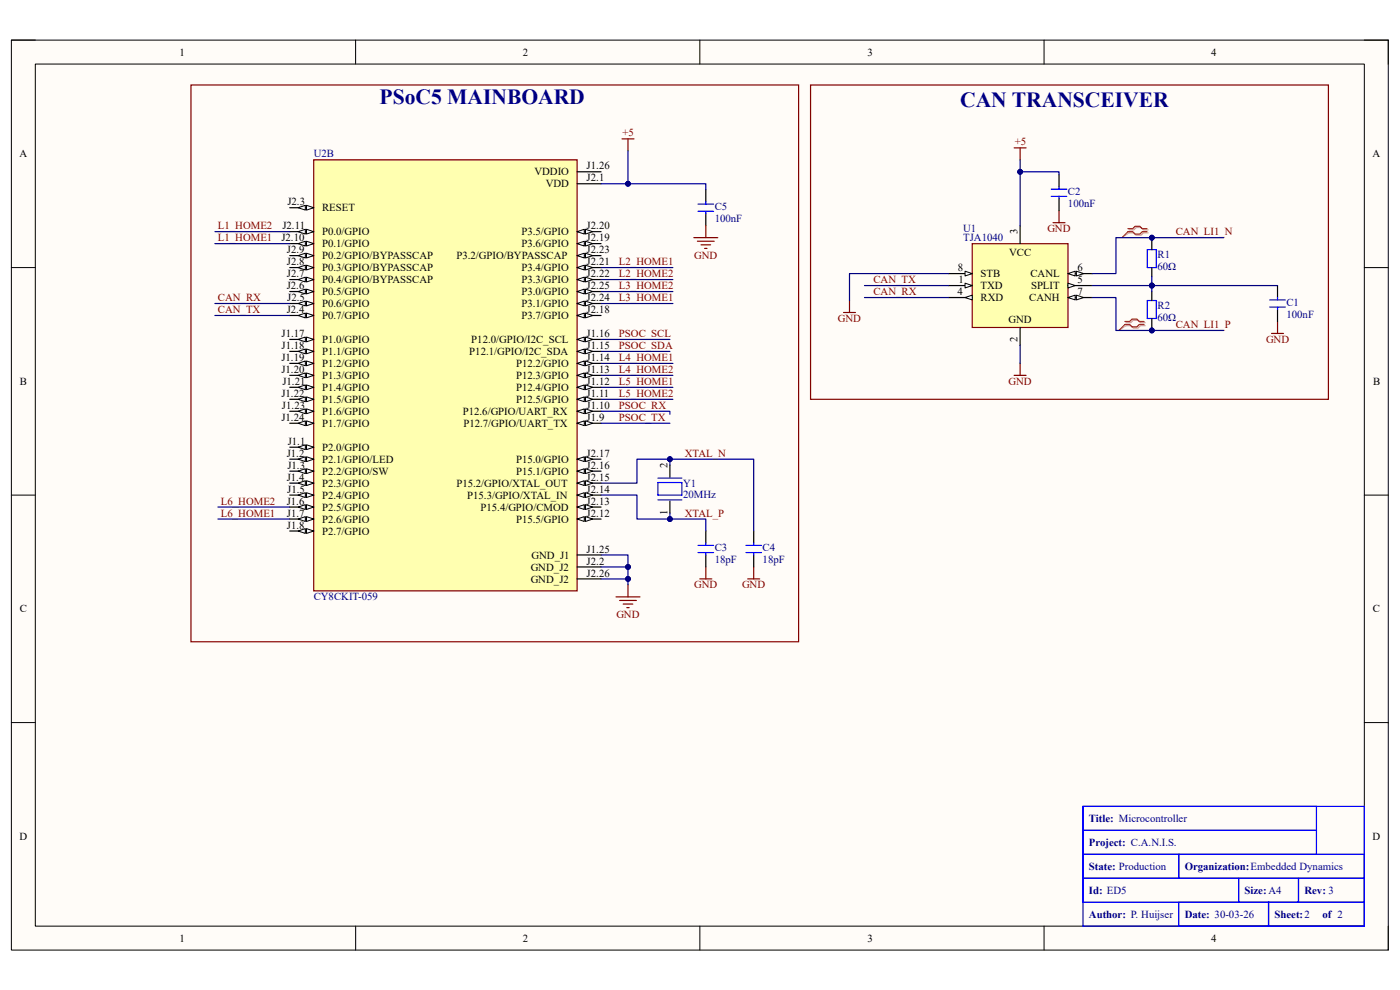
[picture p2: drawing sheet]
<svg xmlns="http://www.w3.org/2000/svg" width="297mm" height="210mm" viewBox="0 0 297 210" stroke-linecap="round" stroke-linejoin="round" font-family="sans-serif">
<path d="M2.4 8.5h292.1v193h-292.1z" fill-rule="evenodd" fill="#fffcf8"/>
<path d="M2.4 8.5h292.1v193h-292.1z" fill="none" stroke="#000" stroke-width=".21"/>
<path d="M7.5 13.6h281.9v182.9h-281.9z" fill-rule="evenodd" fill="#fffcf8"/>
<g fill="none" stroke="#000" stroke-width=".21">
<path d="M2.4 8.5h5.1M7.5 13.6h281.9v182.9h-281.9zM75.4 8.5v5.1M148.5 8.5v5.1M221.5 8.5v5.1M289.4 8.5h5.1v5.1M2.4 56.8h5.1M289.4 56.8h5.1M2.4 105h5.1M289.4 105h5.1M2.4 153.3h5.1M289.4 153.3h5.1"/>
<path d="M75.4 196.5v5M148.5 196.5v5M221.5 196.5v5M294.5 196.5v5"/>
</g>
<path d="M229.8 171.1h59.6v25.4h-59.6zM229.8 171.1h49.5v5h-49.5zM229.8 176.1h49.5v5.1h-49.5zM229.8 186.3h33v5.1h-33zM229.8 181.2h20.3v5.1h-20.3zM250.1 191.4h19v5.1h-19zM250.1 181.2h39.3v5.1h-39.3zM262.8 186.3h12.7v5.1h-12.7zM269.1 191.4h20.3v5.1h-20.3zM275.5 186.3h13.9v5.1h-13.9z" fill="none" stroke="#00f" stroke-width=".25"/>
<path d="M215.1 31.4h2.6M216.4 31.4v2.5" fill="none" stroke="#800000" stroke-width=".25"/>
<path d="M239.5 48.8h1l.6-.5h1l.5 .5h1M239.5 49.4h1l.6 .5h1l.5-.5h1M238.9 68.5h1l.5-.6h1l.5 .6h1.1M238.9 69.1h1l.5 .5h1l.5-.5h1.1" fill="none" stroke="#d0a19e" stroke-width=".25"/>
<path d="M239.5 49.4l-1.5 1M238.9 69.1l-1.5 1" fill="none" stroke="#d0a19e" stroke-width=".21"/>
<path d="M239.3 48.5h1l.5-.5h1l.5 .5h1M239.3 49.1h1l.5 .6h1l.5-.6h1M238.6 68.2h1.1l.5-.5h1l.5 .5h1M238.6 68.8h1.1l.5 .5h1l.5-.5h1" fill="none" stroke="#f00" stroke-width=".25"/>
<path d="M239.3 49.1l-1.3 1.3M238.6 68.8l-1.2 1.3" fill="none" stroke="#f00" stroke-width=".21"/>
<path d="M206.3 51.7h20.3v17.8h-20.3z" fill-rule="evenodd" fill="#ffffb0"/>
<path d="M206.3 51.7h20.3v17.8h-20.3z" fill="none" stroke="#800000" stroke-width=".25"/>
<path d="M201.2 58h5.1" fill="none" stroke="#000" stroke-width=".25"/>
<path d="M204.7 57.5l1.6 .5-1.6 .5z" fill="#f8fcff"/>
<path d="M204.7 57.5l1.6 .5-1.6 .5z" fill="none" stroke="#000" stroke-width=".21"/>
<path d="M201.2 60.6h5.1" fill="none" stroke="#000" stroke-width=".25"/>
<path d="M204.7 60.1l1.6 .5-1.6 .5z" fill="#f8fcff"/>
<path d="M204.7 60.1l1.6 .5-1.6 .5z" fill="none" stroke="#000" stroke-width=".21"/>
<path d="M201.2 63.1h5.1" fill="none" stroke="#000" stroke-width=".25"/>
<path d="M204.7 63.1l1.6-.5v1z" fill="#f8fcff"/>
<path d="M204.7 63.1l1.6-.5v1z" fill="none" stroke="#000" stroke-width=".21"/>
<path d="M216.4 47.9v3.8M226.6 58h5.1" fill="none" stroke="#000" stroke-width=".25"/>
<path d="M226.6 58l1.5-.5v1z" fill="#f8fcff"/>
<path d="M226.6 58l1.5-.5v1z" fill="none" stroke="#000" stroke-width=".21"/>
<path d="M228.4 57.5l1.5 .5-1.5 .5z" fill="#f8fcff"/>
<path d="M228.4 57.5l1.5 .5-1.5 .5z" fill="none" stroke="#000" stroke-width=".21"/>
<path d="M226.6 60.6h5.1" fill="none" stroke="#000" stroke-width=".25"/>
<path d="M226.6 60.1l1.5 .5-1.5 .5z" fill="#f8fcff"/>
<path d="M226.6 60.1l1.5 .5-1.5 .5z" fill="none" stroke="#000" stroke-width=".21"/>
<path d="M226.6 63.1h5.1" fill="none" stroke="#000" stroke-width=".25"/>
<path d="M226.6 63.1l1.5-.5v1z" fill="#f8fcff"/>
<path d="M226.6 63.1l1.5-.5v1z" fill="none" stroke="#000" stroke-width=".21"/>
<path d="M228.4 62.6l1.5 .5-1.5 .5z" fill="#f8fcff"/>
<path d="M228.4 62.6l1.5 .5-1.5 .5z" fill="none" stroke="#000" stroke-width=".21"/>
<path d="M244.4 51.1v1.9M244.4 56.8v1.9M216.4 69.5v3.8M244.4 61.8v2M244.4 67.6v1.9" fill="none" stroke="#000" stroke-width=".25"/>
<path d="M179 66.3h2.5M180.2 63.8v2.5M215.1 79.6h2.6M216.4 77.1v2.5M269.8 70.7h2.5M271 68.2v2.5" fill="none" stroke="#800000" stroke-width=".25"/>
<path d="M243.4 53h1.9v3.8h-1.9zM243.4 63.8h1.9v3.8h-1.9z" fill="none" stroke="#00f" stroke-width=".25"/>
<path d="M66.6 33.9h55.8v91.4h-55.8z" fill-rule="evenodd" fill="#ffffb0"/>
<path d="M66.6 33.9h55.8v91.4h-55.8z" fill="none" stroke="#800000" stroke-width=".25"/>
<path d="M61.5 44.1h5.1" fill="none" stroke="#000" stroke-width=".25"/>
<path d="M65 43.6l1.6 .5-1.6 .5z" fill="#f8fcff"/>
<path d="M65 43.6l1.6 .5-1.6 .5z" fill="none" stroke="#000" stroke-width=".21"/>
<path d="M63.2 44.1l1.6-.5v1z" fill="#f8fcff"/>
<path d="M63.2 44.1l1.6-.5v1z" fill="none" stroke="#000" stroke-width=".21"/>
<path d="M61.5 49.1h5.1" fill="none" stroke="#000" stroke-width=".25"/>
<path d="M65 48.6l1.6 .5-1.6 .6z" fill="#f8fcff"/>
<path d="M65 48.6l1.6 .5-1.6 .6z" fill="none" stroke="#000" stroke-width=".21"/>
<path d="M63.2 49.1l1.6-.5v1.1z" fill="#f8fcff"/>
<path d="M63.2 49.1l1.6-.5v1.1z" fill="none" stroke="#000" stroke-width=".21"/>
<path d="M61.5 51.7h5.1" fill="none" stroke="#000" stroke-width=".25"/>
<path d="M65 51.2l1.6 .5-1.6 .5z" fill="#f8fcff"/>
<path d="M65 51.2l1.6 .5-1.6 .5z" fill="none" stroke="#000" stroke-width=".21"/>
<path d="M63.2 51.7l1.6-.5v1z" fill="#f8fcff"/>
<path d="M63.2 51.7l1.6-.5v1z" fill="none" stroke="#000" stroke-width=".21"/>
<path d="M61.5 54.2h5.1" fill="none" stroke="#000" stroke-width=".25"/>
<path d="M65 53.7l1.6 .5-1.6 .5z" fill="#f8fcff"/>
<path d="M65 53.7l1.6 .5-1.6 .5z" fill="none" stroke="#000" stroke-width=".21"/>
<path d="M63.2 54.2l1.6-.5v1z" fill="#f8fcff"/>
<path d="M63.2 54.2l1.6-.5v1z" fill="none" stroke="#000" stroke-width=".21"/>
<path d="M61.5 56.8h5.1" fill="none" stroke="#000" stroke-width=".25"/>
<path d="M65 56.3l1.6 .5-1.6 .5z" fill="#f8fcff"/>
<path d="M65 56.3l1.6 .5-1.6 .5z" fill="none" stroke="#000" stroke-width=".21"/>
<path d="M63.2 56.8l1.6-.5v1z" fill="#f8fcff"/>
<path d="M63.2 56.8l1.6-.5v1z" fill="none" stroke="#000" stroke-width=".21"/>
<path d="M61.5 59.3h5.1" fill="none" stroke="#000" stroke-width=".25"/>
<path d="M65 58.8l1.6 .5-1.6 .5z" fill="#f8fcff"/>
<path d="M65 58.8l1.6 .5-1.6 .5z" fill="none" stroke="#000" stroke-width=".21"/>
<path d="M63.2 59.3l1.6-.5v1z" fill="#f8fcff"/>
<path d="M63.2 59.3l1.6-.5v1z" fill="none" stroke="#000" stroke-width=".21"/>
<path d="M61.5 61.8h5.1" fill="none" stroke="#000" stroke-width=".25"/>
<path d="M65 61.3l1.6 .5-1.6 .6z" fill="#f8fcff"/>
<path d="M65 61.3l1.6 .5-1.6 .6z" fill="none" stroke="#000" stroke-width=".21"/>
<path d="M63.2 61.8l1.6-.5v1.1z" fill="#f8fcff"/>
<path d="M63.2 61.8l1.6-.5v1.1z" fill="none" stroke="#000" stroke-width=".21"/>
<path d="M61.5 64.4h5.1" fill="none" stroke="#000" stroke-width=".25"/>
<path d="M65 63.9l1.6 .5-1.6 .5z" fill="#f8fcff"/>
<path d="M65 63.9l1.6 .5-1.6 .5z" fill="none" stroke="#000" stroke-width=".21"/>
<path d="M63.2 64.4l1.6-.5v1z" fill="#f8fcff"/>
<path d="M63.2 64.4l1.6-.5v1z" fill="none" stroke="#000" stroke-width=".21"/>
<path d="M61.5 66.9h5.1" fill="none" stroke="#000" stroke-width=".25"/>
<path d="M65 66.4l1.6 .5-1.6 .5z" fill="#f8fcff"/>
<path d="M65 66.4l1.6 .5-1.6 .5z" fill="none" stroke="#000" stroke-width=".21"/>
<path d="M63.2 66.9l1.6-.5v1z" fill="#f8fcff"/>
<path d="M63.2 66.9l1.6-.5v1z" fill="none" stroke="#000" stroke-width=".21"/>
<path d="M61.5 72h5.1" fill="none" stroke="#000" stroke-width=".25"/>
<path d="M65 71.5l1.6 .5-1.6 .5z" fill="#f8fcff"/>
<path d="M65 71.5l1.6 .5-1.6 .5z" fill="none" stroke="#000" stroke-width=".21"/>
<path d="M63.2 72l1.6-.5v1z" fill="#f8fcff"/>
<path d="M63.2 72l1.6-.5v1z" fill="none" stroke="#000" stroke-width=".21"/>
<path d="M61.5 74.5h5.1" fill="none" stroke="#000" stroke-width=".25"/>
<path d="M65 74l1.6 .5-1.6 .6z" fill="#f8fcff"/>
<path d="M65 74l1.6 .5-1.6 .6z" fill="none" stroke="#000" stroke-width=".21"/>
<path d="M63.2 74.5l1.6-.5v1.1z" fill="#f8fcff"/>
<path d="M63.2 74.5l1.6-.5v1.1z" fill="none" stroke="#000" stroke-width=".21"/>
<path d="M61.5 77.1h5.1" fill="none" stroke="#000" stroke-width=".25"/>
<path d="M65 76.6l1.6 .5-1.6 .5z" fill="#f8fcff"/>
<path d="M65 76.6l1.6 .5-1.6 .5z" fill="none" stroke="#000" stroke-width=".21"/>
<path d="M63.2 77.1l1.6-.5v1z" fill="#f8fcff"/>
<path d="M63.2 77.1l1.6-.5v1z" fill="none" stroke="#000" stroke-width=".21"/>
<path d="M61.5 79.6h5.1" fill="none" stroke="#000" stroke-width=".25"/>
<path d="M65 79.1l1.6 .5-1.6 .5z" fill="#f8fcff"/>
<path d="M65 79.1l1.6 .5-1.6 .5z" fill="none" stroke="#000" stroke-width=".21"/>
<path d="M63.2 79.6l1.6-.5v1z" fill="#f8fcff"/>
<path d="M63.2 79.6l1.6-.5v1z" fill="none" stroke="#000" stroke-width=".21"/>
<path d="M61.5 82.2h5.1" fill="none" stroke="#000" stroke-width=".25"/>
<path d="M65 81.7l1.6 .5-1.6 .5z" fill="#f8fcff"/>
<path d="M65 81.7l1.6 .5-1.6 .5z" fill="none" stroke="#000" stroke-width=".21"/>
<path d="M63.2 82.2l1.6-.5v1z" fill="#f8fcff"/>
<path d="M63.2 82.2l1.6-.5v1z" fill="none" stroke="#000" stroke-width=".21"/>
<path d="M61.5 84.7h5.1" fill="none" stroke="#000" stroke-width=".25"/>
<path d="M65 84.2l1.6 .5-1.6 .5z" fill="#f8fcff"/>
<path d="M65 84.2l1.6 .5-1.6 .5z" fill="none" stroke="#000" stroke-width=".21"/>
<path d="M63.2 84.7l1.6-.5v1z" fill="#f8fcff"/>
<path d="M63.2 84.7l1.6-.5v1z" fill="none" stroke="#000" stroke-width=".21"/>
<path d="M61.5 87.2h5.1" fill="none" stroke="#000" stroke-width=".25"/>
<path d="M65 86.7l1.6 .5-1.6 .6z" fill="#f8fcff"/>
<path d="M65 86.7l1.6 .5-1.6 .6z" fill="none" stroke="#000" stroke-width=".21"/>
<path d="M63.3 87.2l1.5-.5v1.1z" fill="#f8fcff"/>
<path d="M63.3 87.2l1.5-.5v1.1z" fill="none" stroke="#000" stroke-width=".21"/>
<path d="M61.5 89.8h5.1" fill="none" stroke="#000" stroke-width=".25"/>
<path d="M65 89.3l1.6 .5-1.6 .5z" fill="#f8fcff"/>
<path d="M65 89.3l1.6 .5-1.6 .5z" fill="none" stroke="#000" stroke-width=".21"/>
<path d="M63.3 89.8l1.5-.5v1z" fill="#f8fcff"/>
<path d="M63.3 89.8l1.5-.5v1z" fill="none" stroke="#000" stroke-width=".21"/>
<path d="M61.5 94.9h5.1" fill="none" stroke="#000" stroke-width=".25"/>
<path d="M65 94.4l1.6 .5-1.6 .5z" fill="#f8fcff"/>
<path d="M65 94.4l1.6 .5-1.6 .5z" fill="none" stroke="#000" stroke-width=".21"/>
<path d="M63.3 94.9l1.5-.5v1z" fill="#f8fcff"/>
<path d="M63.3 94.9l1.5-.5v1z" fill="none" stroke="#000" stroke-width=".21"/>
<path d="M61.5 97.4h5.1" fill="none" stroke="#000" stroke-width=".25"/>
<path d="M65 96.9l1.6 .5-1.6 .5z" fill="#f8fcff"/>
<path d="M65 96.9l1.6 .5-1.6 .5z" fill="none" stroke="#000" stroke-width=".21"/>
<path d="M63.3 97.4l1.5-.5v1z" fill="#f8fcff"/>
<path d="M63.3 97.4l1.5-.5v1z" fill="none" stroke="#000" stroke-width=".21"/>
<path d="M61.5 99.9h5.1" fill="none" stroke="#000" stroke-width=".25"/>
<path d="M65 99.4l1.6 .5-1.6 .6z" fill="#f8fcff"/>
<path d="M65 99.4l1.6 .5-1.6 .6z" fill="none" stroke="#000" stroke-width=".21"/>
<path d="M63.3 99.9l1.5-.5v1.1z" fill="#f8fcff"/>
<path d="M63.3 99.9l1.5-.5v1.1z" fill="none" stroke="#000" stroke-width=".21"/>
<path d="M61.5 102.5h5.1" fill="none" stroke="#000" stroke-width=".25"/>
<path d="M65 102l1.6 .5-1.6 .5z" fill="#f8fcff"/>
<path d="M65 102l1.6 .5-1.6 .5z" fill="none" stroke="#000" stroke-width=".21"/>
<path d="M63.3 102.5l1.5-.5v1z" fill="#f8fcff"/>
<path d="M63.3 102.5l1.5-.5v1z" fill="none" stroke="#000" stroke-width=".21"/>
<path d="M61.5 105h5.1" fill="none" stroke="#000" stroke-width=".25"/>
<path d="M65 104.5l1.6 .5-1.6 .5z" fill="#f8fcff"/>
<path d="M65 104.5l1.6 .5-1.6 .5z" fill="none" stroke="#000" stroke-width=".21"/>
<path d="M63.3 105l1.5-.5v1z" fill="#f8fcff"/>
<path d="M63.3 105l1.5-.5v1z" fill="none" stroke="#000" stroke-width=".21"/>
<path d="M61.5 107.6h5.1" fill="none" stroke="#000" stroke-width=".25"/>
<path d="M65 107.1l1.6 .5-1.6 .5z" fill="#f8fcff"/>
<path d="M65 107.1l1.6 .5-1.6 .5z" fill="none" stroke="#000" stroke-width=".21"/>
<path d="M63.3 107.6l1.5-.5v1z" fill="#f8fcff"/>
<path d="M63.3 107.6l1.5-.5v1z" fill="none" stroke="#000" stroke-width=".21"/>
<path d="M61.5 110.1h5.1" fill="none" stroke="#000" stroke-width=".25"/>
<path d="M65 109.6l1.6 .5-1.6 .5z" fill="#f8fcff"/>
<path d="M65 109.6l1.6 .5-1.6 .5z" fill="none" stroke="#000" stroke-width=".21"/>
<path d="M63.3 110.1l1.5-.5v1z" fill="#f8fcff"/>
<path d="M63.3 110.1l1.5-.5v1z" fill="none" stroke="#000" stroke-width=".21"/>
<path d="M61.5 112.6h5.1" fill="none" stroke="#000" stroke-width=".25"/>
<path d="M65 112.1l1.6 .5-1.6 .6z" fill="#f8fcff"/>
<path d="M65 112.1l1.6 .5-1.6 .6z" fill="none" stroke="#000" stroke-width=".21"/>
<path d="M63.3 112.6l1.5-.5v1.1z" fill="#f8fcff"/>
<path d="M63.3 112.6l1.5-.5v1.1z" fill="none" stroke="#000" stroke-width=".21"/>
<path d="M122.4 36.4h5.1M122.4 39h5.1M122.4 49.1h5.1" fill="none" stroke="#000" stroke-width=".25"/>
<path d="M122.4 49.1l1.6-.5v1.1z" fill="#f8fcff"/>
<path d="M122.4 49.1l1.6-.5v1.1z" fill="none" stroke="#000" stroke-width=".21"/>
<path d="M124.2 48.6l1.5 .5-1.5 .6z" fill="#f8fcff"/>
<path d="M124.2 48.6l1.5 .5-1.5 .6z" fill="none" stroke="#000" stroke-width=".21"/>
<path d="M122.4 51.7h5.1" fill="none" stroke="#000" stroke-width=".25"/>
<path d="M122.4 51.7l1.6-.5v1z" fill="#f8fcff"/>
<path d="M122.4 51.7l1.6-.5v1z" fill="none" stroke="#000" stroke-width=".21"/>
<path d="M124.2 51.2l1.5 .5-1.5 .5z" fill="#f8fcff"/>
<path d="M124.2 51.2l1.5 .5-1.5 .5z" fill="none" stroke="#000" stroke-width=".21"/>
<path d="M122.4 54.2h5.1" fill="none" stroke="#000" stroke-width=".25"/>
<path d="M122.4 54.2l1.6-.5v1z" fill="#f8fcff"/>
<path d="M122.4 54.2l1.6-.5v1z" fill="none" stroke="#000" stroke-width=".21"/>
<path d="M124.2 53.7l1.5 .5-1.5 .5z" fill="#f8fcff"/>
<path d="M124.2 53.7l1.5 .5-1.5 .5z" fill="none" stroke="#000" stroke-width=".21"/>
<path d="M122.4 56.8h5.1" fill="none" stroke="#000" stroke-width=".25"/>
<path d="M122.4 56.8l1.6-.5v1z" fill="#f8fcff"/>
<path d="M122.4 56.8l1.6-.5v1z" fill="none" stroke="#000" stroke-width=".21"/>
<path d="M124.2 56.3l1.5 .5-1.5 .5z" fill="#f8fcff"/>
<path d="M124.2 56.3l1.5 .5-1.5 .5z" fill="none" stroke="#000" stroke-width=".21"/>
<path d="M122.4 59.3h5.1" fill="none" stroke="#000" stroke-width=".25"/>
<path d="M122.4 59.3l1.6-.5v1z" fill="#f8fcff"/>
<path d="M122.4 59.3l1.6-.5v1z" fill="none" stroke="#000" stroke-width=".21"/>
<path d="M124.2 58.8l1.5 .5-1.5 .5z" fill="#f8fcff"/>
<path d="M124.2 58.8l1.5 .5-1.5 .5z" fill="none" stroke="#000" stroke-width=".21"/>
<path d="M122.4 61.8h5.1" fill="none" stroke="#000" stroke-width=".25"/>
<path d="M122.4 61.8l1.6-.5v1.1z" fill="#f8fcff"/>
<path d="M122.4 61.8l1.6-.5v1.1z" fill="none" stroke="#000" stroke-width=".21"/>
<path d="M124.2 61.3l1.5 .5-1.5 .6z" fill="#f8fcff"/>
<path d="M124.2 61.3l1.5 .5-1.5 .6z" fill="none" stroke="#000" stroke-width=".21"/>
<path d="M122.4 64.4h5.1" fill="none" stroke="#000" stroke-width=".25"/>
<path d="M122.4 64.4l1.6-.5v1z" fill="#f8fcff"/>
<path d="M122.4 64.4l1.6-.5v1z" fill="none" stroke="#000" stroke-width=".21"/>
<path d="M124.2 63.9l1.5 .5-1.5 .5z" fill="#f8fcff"/>
<path d="M124.2 63.9l1.5 .5-1.5 .5z" fill="none" stroke="#000" stroke-width=".21"/>
<path d="M122.4 66.9h5.1" fill="none" stroke="#000" stroke-width=".25"/>
<path d="M122.4 66.9l1.6-.5v1z" fill="#f8fcff"/>
<path d="M122.4 66.9l1.6-.5v1z" fill="none" stroke="#000" stroke-width=".21"/>
<path d="M124.2 66.4l1.5 .5-1.5 .5z" fill="#f8fcff"/>
<path d="M124.2 66.4l1.5 .5-1.5 .5z" fill="none" stroke="#000" stroke-width=".21"/>
<path d="M122.4 72h5.1" fill="none" stroke="#000" stroke-width=".25"/>
<path d="M122.4 72l1.6-.5v1z" fill="#f8fcff"/>
<path d="M122.4 72l1.6-.5v1z" fill="none" stroke="#000" stroke-width=".21"/>
<path d="M124.2 71.5l1.5 .5-1.5 .5z" fill="#f8fcff"/>
<path d="M124.2 71.5l1.5 .5-1.5 .5z" fill="none" stroke="#000" stroke-width=".21"/>
<path d="M122.4 74.5h5.1" fill="none" stroke="#000" stroke-width=".25"/>
<path d="M122.4 74.5l1.6-.5v1.1z" fill="#f8fcff"/>
<path d="M122.4 74.5l1.6-.5v1.1z" fill="none" stroke="#000" stroke-width=".21"/>
<path d="M124.2 74l1.5 .5-1.5 .6z" fill="#f8fcff"/>
<path d="M124.2 74l1.5 .5-1.5 .6z" fill="none" stroke="#000" stroke-width=".21"/>
<path d="M122.4 77.1h5.1" fill="none" stroke="#000" stroke-width=".25"/>
<path d="M122.4 77.1l1.6-.5v1z" fill="#f8fcff"/>
<path d="M122.4 77.1l1.6-.5v1z" fill="none" stroke="#000" stroke-width=".21"/>
<path d="M124.2 76.6l1.5 .5-1.5 .5z" fill="#f8fcff"/>
<path d="M124.2 76.6l1.5 .5-1.5 .5z" fill="none" stroke="#000" stroke-width=".21"/>
<path d="M122.4 79.6h5.1" fill="none" stroke="#000" stroke-width=".25"/>
<path d="M122.4 79.6l1.6-.5v1z" fill="#f8fcff"/>
<path d="M122.4 79.6l1.6-.5v1z" fill="none" stroke="#000" stroke-width=".21"/>
<path d="M124.2 79.1l1.5 .5-1.5 .5z" fill="#f8fcff"/>
<path d="M124.2 79.1l1.5 .5-1.5 .5z" fill="none" stroke="#000" stroke-width=".21"/>
<path d="M122.4 82.2h5.1" fill="none" stroke="#000" stroke-width=".25"/>
<path d="M122.4 82.2l1.6-.5v1z" fill="#f8fcff"/>
<path d="M122.4 82.2l1.6-.5v1z" fill="none" stroke="#000" stroke-width=".21"/>
<path d="M124.2 81.7l1.5 .5-1.5 .5z" fill="#f8fcff"/>
<path d="M124.2 81.7l1.5 .5-1.5 .5z" fill="none" stroke="#000" stroke-width=".21"/>
<path d="M122.4 84.7h5.1" fill="none" stroke="#000" stroke-width=".25"/>
<path d="M122.4 84.7l1.6-.5v1z" fill="#f8fcff"/>
<path d="M122.4 84.7l1.6-.5v1z" fill="none" stroke="#000" stroke-width=".21"/>
<path d="M124.2 84.2l1.5 .5-1.5 .5z" fill="#f8fcff"/>
<path d="M124.2 84.2l1.5 .5-1.5 .5z" fill="none" stroke="#000" stroke-width=".21"/>
<path d="M122.4 87.2h5.1" fill="none" stroke="#000" stroke-width=".25"/>
<path d="M122.4 87.2l1.6-.5v1.1z" fill="#f8fcff"/>
<path d="M122.4 87.2l1.6-.5v1.1z" fill="none" stroke="#000" stroke-width=".21"/>
<path d="M124.2 86.7l1.5 .5-1.5 .6z" fill="#f8fcff"/>
<path d="M124.2 86.7l1.5 .5-1.5 .6z" fill="none" stroke="#000" stroke-width=".21"/>
<path d="M122.4 89.8h5.1" fill="none" stroke="#000" stroke-width=".25"/>
<path d="M122.4 89.8l1.6-.5v1z" fill="#f8fcff"/>
<path d="M122.4 89.8l1.6-.5v1z" fill="none" stroke="#000" stroke-width=".21"/>
<path d="M124.2 89.3l1.5 .5-1.5 .5z" fill="#f8fcff"/>
<path d="M124.2 89.3l1.5 .5-1.5 .5z" fill="none" stroke="#000" stroke-width=".21"/>
<path d="M122.4 97.4h5.1" fill="none" stroke="#000" stroke-width=".25"/>
<path d="M122.4 97.4l1.6-.5v1z" fill="#f8fcff"/>
<path d="M122.4 97.4l1.6-.5v1z" fill="none" stroke="#000" stroke-width=".21"/>
<path d="M124.2 96.9l1.5 .5-1.5 .5z" fill="#f8fcff"/>
<path d="M124.2 96.9l1.5 .5-1.5 .5z" fill="none" stroke="#000" stroke-width=".21"/>
<path d="M122.4 99.9h5.1" fill="none" stroke="#000" stroke-width=".25"/>
<path d="M122.4 99.9l1.6-.5v1.1z" fill="#f8fcff"/>
<path d="M122.4 99.9l1.6-.5v1.1z" fill="none" stroke="#000" stroke-width=".21"/>
<path d="M124.2 99.4l1.5 .5-1.5 .6z" fill="#f8fcff"/>
<path d="M124.2 99.4l1.5 .5-1.5 .6z" fill="none" stroke="#000" stroke-width=".21"/>
<path d="M122.4 102.5h5.1" fill="none" stroke="#000" stroke-width=".25"/>
<path d="M122.4 102.5l1.6-.5v1z" fill="#f8fcff"/>
<path d="M122.4 102.5l1.6-.5v1z" fill="none" stroke="#000" stroke-width=".21"/>
<path d="M124.2 102l1.5 .5-1.5 .5z" fill="#f8fcff"/>
<path d="M124.2 102l1.5 .5-1.5 .5z" fill="none" stroke="#000" stroke-width=".21"/>
<path d="M122.4 105h5.1" fill="none" stroke="#000" stroke-width=".25"/>
<path d="M122.4 105l1.6-.5v1z" fill="#f8fcff"/>
<path d="M122.4 105l1.6-.5v1z" fill="none" stroke="#000" stroke-width=".21"/>
<path d="M124.2 104.5l1.5 .5-1.5 .5z" fill="#f8fcff"/>
<path d="M124.2 104.5l1.5 .5-1.5 .5z" fill="none" stroke="#000" stroke-width=".21"/>
<path d="M122.4 107.6h5.1" fill="none" stroke="#000" stroke-width=".25"/>
<path d="M122.4 107.6l1.6-.5v1z" fill="#f8fcff"/>
<path d="M122.4 107.6l1.6-.5v1z" fill="none" stroke="#000" stroke-width=".21"/>
<path d="M124.2 107.1l1.5 .5-1.5 .5z" fill="#f8fcff"/>
<path d="M124.2 107.1l1.5 .5-1.5 .5z" fill="none" stroke="#000" stroke-width=".21"/>
<path d="M122.4 110.1h5.1" fill="none" stroke="#000" stroke-width=".25"/>
<path d="M122.4 110.1l1.6-.5v1z" fill="#f8fcff"/>
<path d="M122.4 110.1l1.6-.5v1z" fill="none" stroke="#000" stroke-width=".21"/>
<path d="M124.2 109.6l1.5 .5-1.5 .5z" fill="#f8fcff"/>
<path d="M124.2 109.6l1.5 .5-1.5 .5z" fill="none" stroke="#000" stroke-width=".21"/>
<g fill="none" stroke="#000" stroke-width=".25">
<path d="M224.7 37.1v2.5M149.7 40.3v2.5M149.7 45.3v2.6M224.7 42.2v2.5M271 60.6v2.5M271 65.7v2.5M142.1 98.7v2.5M122.4 117.7h5.1M142.1 106.3v2.5M149.7 112.6v2.6M149.7 117.7v2.6M159.9 112.6v2.6"/>
<path d="M159.9 117.7v2.6M122.4 120.3h5.1M122.4 122.8h5.1"/>
</g>
<g fill="none" stroke="#800000" stroke-width=".25">
<path d="M40.5 18h128.9v118.1h-128.9zM172 18h109.8v66.7h-109.8zM132 29.5h2.5M133.2 29.5v2.5M147.2 50.4h5.1M148 51.2h3.5M148.7 51.9h2.1M149.5 52.7h.5M149.7 47.9v2.5M223.4 47.2h2.5M224.7 44.7v2.5M130.7 126.6h5.1"/>
<path d="M131.5 127.4h3.5M132.2 128.1h2M133 128.9h.5M133.2 124.1v2.5M148.5 122.8h2.5M149.7 120.3v2.5M158.6 122.8h2.6M159.9 120.3v2.5"/>
</g>
<g fill="none" stroke="#00f" stroke-width=".25">
<path d="M224.7 39.6v.5M148.1 44.8h3.3M148.1 43.3h3.3M149.7 42.8v.5M149.7 44.8v.5M223 41.7h3.3M223 40.1h3.3M224.7 41.7v.5M269.4 65.2h3.3M269.4 63.6h3.3M271 63.1v.5M271 65.2v.5"/>
<path d="M139.6 102.4h5.1v2.6h-5.1zM139.6 101.4h5.1M139.6 106h5.1M148.1 117.2h3.3M148.1 115.7h3.3M149.7 115.2v.5M149.7 117.2v.5M158.2 117.2h3.3M158.2 115.7h3.3M159.9 115.2v.5M159.9 117.2v.5"/>
</g>
<path d="M244.4 51.1v-.7h-7.7v7.6h-5M216.4 73.3v3.8" fill="none" stroke="#000080" stroke-width=".25"/>
<circle cx="244.4" cy="50.4" r=".51" fill="#000080"/>
<circle cx="244.4" cy="50.4" r=".51" fill="none" stroke="#000080" stroke-width=".21"/>
<path d="M231.7 63.1h5v7h7.7v-.6" fill="none" stroke="#000080" stroke-width=".25"/>
<circle cx="244.4" cy="70.1" r=".51" fill="#000080"/>
<circle cx="244.4" cy="70.1" r=".51" fill="none" stroke="#000080" stroke-width=".21"/>
<path d="M216.4 33.9v14" fill="none" stroke="#000080" stroke-width=".25"/>
<circle cx="216.4" cy="36.4" r=".51" fill="#000080"/>
<circle cx="216.4" cy="36.4" r=".51" fill="none" stroke="#000080" stroke-width=".21"/>
<path d="M231.7 60.6h39.3" fill="none" stroke="#000080" stroke-width=".25"/>
<circle cx="244.4" cy="60.6" r=".51" fill="#000080"/>
<circle cx="244.4" cy="60.6" r=".51" fill="none" stroke="#000080" stroke-width=".21"/>
<path d="M244.4 60.6v1.2" fill="none" stroke="#000080" stroke-width=".25"/>
<circle cx="244.4" cy="60.6" r=".51" fill="#000080"/>
<circle cx="244.4" cy="60.6" r=".51" fill="none" stroke="#000080" stroke-width=".21"/>
<path d="M244.4 58.7v1.9" fill="none" stroke="#000080" stroke-width=".25"/>
<circle cx="244.4" cy="60.6" r=".51" fill="#000080"/>
<circle cx="244.4" cy="60.6" r=".51" fill="none" stroke="#000080" stroke-width=".21"/>
<path d="M244.4 70.1h15.2" fill="none" stroke="#000080" stroke-width=".25"/>
<circle cx="244.4" cy="70.1" r=".51" fill="#000080"/>
<circle cx="244.4" cy="70.1" r=".51" fill="none" stroke="#000080" stroke-width=".21"/>
<path d="M244.4 50.4h15.2" fill="none" stroke="#000080" stroke-width=".25"/>
<circle cx="244.4" cy="50.4" r=".51" fill="#000080"/>
<circle cx="244.4" cy="50.4" r=".51" fill="none" stroke="#000080" stroke-width=".21"/>
<g fill="none" stroke="#000080" stroke-width=".25">
<path d="M45.6 49.1h15.9M45.6 51.7h15.9M127.5 56.8h15.3M127.5 59.3h15.3M201.2 58h-21v5.8M45.6 66.9h15.9M45.6 64.4h15.9M127.5 64.4h15.3M127.5 61.8h15.3M127.5 77.1h15.3M127.5 79.6h15.3M183.4 60.6h17.8"/>
<path d="M183.4 63.1h17.8M127.5 82.2h15.3M127.5 84.7h15.3M46.2 107.6h15.3M46.2 110.1h15.3M127.5 122.8h5.7"/>
</g>
<circle cx="133.2" cy="122.8" r=".51" fill="#000080"/>
<circle cx="133.2" cy="122.8" r=".51" fill="none" stroke="#000080" stroke-width=".21"/>
<path d="M127.5 120.3h5.7v3.8" fill="none" stroke="#000080" stroke-width=".25"/>
<circle cx="133.2" cy="120.3" r=".51" fill="#000080"/>
<circle cx="133.2" cy="120.3" r=".51" fill="none" stroke="#000080" stroke-width=".21"/>
<circle cx="133.2" cy="122.8" r=".51" fill="#000080"/>
<circle cx="133.2" cy="122.8" r=".51" fill="none" stroke="#000080" stroke-width=".21"/>
<path d="M127.5 117.7h5.7v2.6" fill="none" stroke="#000080" stroke-width=".25"/>
<circle cx="133.2" cy="120.3" r=".51" fill="#000080"/>
<circle cx="133.2" cy="120.3" r=".51" fill="none" stroke="#000080" stroke-width=".21"/>
<path d="M133.2 32v7h-5.7" fill="none" stroke="#000080" stroke-width=".25"/>
<circle cx="133.2" cy="39" r=".51" fill="#000080"/>
<circle cx="133.2" cy="39" r=".51" fill="none" stroke="#000080" stroke-width=".21"/>
<path d="M127.5 102.5h7.6v-5.1h24.8v15.2" fill="none" stroke="#000080" stroke-width=".25"/>
<circle cx="142.1" cy="97.4" r=".51" fill="#000080"/>
<circle cx="142.1" cy="97.4" r=".51" fill="none" stroke="#000080" stroke-width=".21"/>
<path d="M142.1 108.8v1.3" fill="none" stroke="#000080" stroke-width=".25"/>
<circle cx="142.1" cy="110.1" r=".51" fill="#000080"/>
<circle cx="142.1" cy="110.1" r=".51" fill="none" stroke="#000080" stroke-width=".21"/>
<path d="M142.1 97.4v1.3" fill="none" stroke="#000080" stroke-width=".25"/>
<circle cx="142.1" cy="97.4" r=".51" fill="#000080"/>
<circle cx="142.1" cy="97.4" r=".51" fill="none" stroke="#000080" stroke-width=".21"/>
<path d="M127.5 105h7.6v5.1h14.6v2.5" fill="none" stroke="#000080" stroke-width=".25"/>
<circle cx="142.1" cy="110.1" r=".51" fill="#000080"/>
<circle cx="142.1" cy="110.1" r=".51" fill="none" stroke="#000080" stroke-width=".21"/>
<path d="M133.2 39h16.5v1.3M127.5 72h14.6M127.5 74.5h14.6M127.5 87.2h14.6v.7M127.5 89.8h14.6" fill="none" stroke="#000080" stroke-width=".25"/>
<circle cx="133.2" cy="39" r=".51" fill="#000080"/>
<circle cx="133.2" cy="39" r=".51" fill="none" stroke="#000080" stroke-width=".21"/>
<path d="M216.4 36.4h8.3v.7" fill="none" stroke="#000080" stroke-width=".25"/>
<circle cx="216.4" cy="36.4" r=".51" fill="#000080"/>
<circle cx="216.4" cy="36.4" r=".51" fill="none" stroke="#000080" stroke-width=".21"/>
<g font-size="4.6" fill="#000080">
<text x="80.5" y="22.1">PSoC5 MAINBOARD</text>
<text x="203.7" y="22.8">CAN TRANSCEIVER</text>
</g>
<g font-size="2.3">
<text x="38.1" y="11.8">1</text>
<text x="110.9" y="11.8">2</text>
<text x="184" y="11.8">3</text>
<text x="256.9" y="11.8">4</text>
<text x="4.1" y="33.4">A</text>
<text x="124.5" y="35.9">J1.26</text>
<text x="291.2" y="33.4">A</text>
<text x="113.4" y="37.2">VDDIO</text>
<text x="115.8" y="39.8">VDD</text>
<text x="124.5" y="38.5">J2.1</text>
<text x="61" y="43.6">J2.3</text>
<text x="68.3" y="44.8">RESET</text>
<text x="59.7" y="51.2">J2.10</text>
<text x="59.9" y="48.6">J2.11</text>
<text x="60.9" y="53.7">J2.9</text>
<text x="68.3" y="49.9">P0.0/GPIO</text>
<text x="68.3" y="52.5">P0.1/GPIO</text>
<text x="110.6" y="49.9">P3.5/GPIO</text>
<text x="110.6" y="52.5">P3.6/GPIO</text>
<text x="124.5" y="48.6">J2.20</text>
<text x="124.5" y="51.2">J2.19</text>
<text x="124.5" y="53.7">J2.23</text>
<text x="215.9" y="49.7" transform="rotate(-90 215.9 49.7)">3</text>
<text x="60.9" y="56.3">J2.8</text>
<text x="60.9" y="58.8">J2.7</text>
<text x="68.3" y="55">P0.2/GPIO/BYPASSCAP</text>
<text x="68.3" y="57.5">P0.3/GPIO/BYPASSCAP</text>
<text x="96.8" y="55">P3.2/GPIO/BYPASSCAP</text>
<text x="110.6" y="57.5">P3.4/GPIO</text>
<text x="124.5" y="56.3">J2.21</text>
<text x="124.5" y="58.8">J2.22</text>
<text x="203.2" y="57.5">8</text>
<text x="208" y="58.8">STB</text>
<text x="214.1" y="54.2">VCC</text>
<text x="218.6" y="58.8">CANL</text>
<text x="228.6" y="57.5">6</text>
<text x="60.8" y="61.3">J2.6</text>
<text x="60.9" y="63.9">J2.5</text>
<text x="68.3" y="60.1">P0.4/GPIO/BYPASSCAP</text>
<text x="68.3" y="62.6">P0.5/GPIO</text>
<text x="68.3" y="65.2">P0.6/GPIO</text>
<text x="110.6" y="60.1">P3.3/GPIO</text>
<text x="110.6" y="62.6">P3.0/GPIO</text>
<text x="110.6" y="65.2">P3.1/GPIO</text>
<text x="124.5" y="61.3">J2.25</text>
<text x="124.5" y="63.9">J2.24</text>
<text x="203.2" y="62.6">4</text>
<text x="203.4" y="60.1">1</text>
<text x="208" y="61.3">TXD</text>
<text x="208" y="63.9">RXD</text>
<text x="218.4" y="63.9">CANH</text>
<text x="218.7" y="61.3">SPLIT</text>
<text x="228.6" y="60.1">5</text>
<text x="228.6" y="62.6">7</text>
<text x="59.7" y="71.5">J1.17</text>
<text x="60.8" y="66.4">J2.4</text>
<text x="68.3" y="67.7">P0.7/GPIO</text>
<text x="110.6" y="67.7">P3.7/GPIO</text>
<text x="124.5" y="66.4">J2.18</text>
<text x="124.5" y="71.5">J1.16</text>
<text x="214" y="68.5">GND</text>
<text x="59.7" y="76.6">J1.19</text>
<text x="59.7" y="74">J1.18</text>
<text x="68.3" y="72.8">P1.0/GPIO</text>
<text x="68.3" y="75.3">P1.1/GPIO</text>
<text x="68.3" y="77.9">P1.2/GPIO</text>
<text x="99.6" y="75.3">P12.1/GPIO/I2C_SDA</text>
<text x="100" y="72.8">P12.0/GPIO/I2C_SCL</text>
<text x="109.5" y="77.9">P12.2/GPIO</text>
<text x="124.5" y="74">J1.15</text>
<text x="124.5" y="76.6">J1.14</text>
<text x="215.9" y="72.6" transform="rotate(-90 215.9 72.6)">2</text>
<text x="4.2" y="81.7">B</text>
<text x="59.7" y="79.1">J1.20</text>
<text x="59.9" y="81.7">J1.21</text>
<text x="68.3" y="80.4">P1.3/GPIO</text>
<text x="68.3" y="82.9">P1.4/GPIO</text>
<text x="109.5" y="80.4">P12.3/GPIO</text>
<text x="109.5" y="82.9">P12.4/GPIO</text>
<text x="124.5" y="79.1">J1.13</text>
<text x="124.5" y="81.7">J1.12</text>
<text x="291.3" y="81.7">B</text>
<text x="59.7" y="84.2">J1.22</text>
<text x="59.7" y="89.3">J1.24</text>
<text x="59.8" y="86.7">J1.23</text>
<text x="68.3" y="85.5">P1.5/GPIO</text>
<text x="68.3" y="88">P1.6/GPIO</text>
<text x="98.2" y="88">P12.6/GPIO/UART_RX</text>
<text x="109.5" y="85.5">P12.5/GPIO</text>
<text x="124.5" y="84.2">J1.11</text>
<text x="124.5" y="86.7">J1.10</text>
<text x="124.5" y="89.3">J1.9</text>
<text x="61" y="94.4">J1.1</text>
<text x="68.3" y="90.6">P1.7/GPIO</text>
<text x="68.3" y="95.6">P2.0/GPIO</text>
<text x="98.3" y="90.6">P12.7/GPIO/UART_TX</text>
<text x="60.8" y="96.9">J1.2</text>
<text x="60.8" y="102">J1.4</text>
<text x="61" y="99.4">J1.3</text>
<text x="68.3" y="98.2">P2.1/GPIO/LED</text>
<text x="68.3" y="100.7">P2.2/GPIO/SW</text>
<text x="109.5" y="98.2">P15.0/GPIO</text>
<text x="109.5" y="100.7">P15.1/GPIO</text>
<text x="124.5" y="96.9">J2.17</text>
<text x="124.5" y="99.4">J2.16</text>
<text x="124.5" y="102">J2.15</text>
<text x="141.6" y="99.2" transform="rotate(-90 141.6 99.2)">2</text>
<text x="60.8" y="107.1">J1.6</text>
<text x="60.9" y="104.5">J1.5</text>
<text x="68.3" y="103.3">P2.3/GPIO</text>
<text x="68.3" y="105.8">P2.4/GPIO</text>
<text x="96.8" y="103.3">P15.2/GPIO/XTAL_OUT</text>
<text x="99.1" y="105.8">P15.3/GPIO/XTAL_IN</text>
<text x="124.5" y="104.5">J2.14</text>
<text x="124.5" y="107.1">J2.13</text>
<text x="60.9" y="109.6">J1.7</text>
<text x="60.9" y="112.1">J1.8</text>
<text x="68.3" y="108.3">P2.5/GPIO</text>
<text x="68.3" y="110.9">P2.6/GPIO</text>
<text x="68.3" y="113.4">P2.7/GPIO</text>
<text x="101.9" y="108.3">P15.4/GPIO/CMOD</text>
<text x="109.5" y="110.9">P15.5/GPIO</text>
<text x="124.5" y="109.6">J2.12</text>
<text x="141.6" y="109.2" transform="rotate(-90 141.6 109.2)">1</text>
<text x="112.8" y="118.5">GND_J1</text>
<text x="124.5" y="117.2">J1.25</text>
<text x="124.5" y="119.8">J2.2</text>
<text x="112.6" y="121">GND_J2</text>
<text x="112.6" y="123.6">GND_J2</text>
<text x="124.5" y="122.3">J2.26</text>
<text x="4.2" y="129.9">C</text>
<text x="291.3" y="129.9">C</text>
<text x="4.1" y="178.2">D</text>
<text x="291.2" y="178.2">D</text>
<text x="38.1" y="199.8">1</text>
<text x="110.9" y="199.8">2</text>
<text x="184" y="199.8">3</text>
<text x="256.9" y="199.8">4</text>
</g>
<g font-size="2.3" fill="#800000">
<text x="132.1" y="29">+5</text>
<text x="215.3" y="30.9">+5</text>
<text x="46.2" y="48.6">L1_HOME2</text>
<text x="46.2" y="51.2">L1_HOME1</text>
<text x="222.2" y="49.3">GND</text>
<text x="249.4" y="49.9">CAN_LI1_N</text>
<text x="131.3" y="56.3">L2_HOME1</text>
<text x="131.3" y="58.8">L2_HOME2</text>
<text x="147.3" y="55">GND</text>
<text x="46.2" y="63.9">CAN_RX</text>
<text x="131.3" y="61.3">L3_HOME2</text>
<text x="131.3" y="63.9">L3_HOME1</text>
<text x="185.3" y="60.1">CAN_TX</text>
<text x="185.3" y="62.6">CAN_RX</text>
<text x="46.2" y="66.4">CAN_TX</text>
<text x="131.3" y="71.5">PSOC_SCL</text>
<text x="177.8" y="68.3">GND</text>
<text x="249.4" y="69.6">CAN_LI1_P</text>
<text x="131.3" y="76.6">L4_HOME1</text>
<text x="131.3" y="74">PSOC_SDA</text>
<text x="268.6" y="72.8">GND</text>
<text x="131.3" y="79.1">L4_HOME2</text>
<text x="131.3" y="81.7">L5_HOME1</text>
<text x="214" y="81.7">GND</text>
<text x="131.3" y="84.2">L5_HOME2</text>
<text x="131.3" y="89.3">PSOC_TX</text>
<text x="131.3" y="86.7">PSOC_RX</text>
<text x="145.3" y="96.9">XTAL_N</text>
<text x="46.9" y="107.1">L6_HOME2</text>
<text x="46.9" y="109.6">L6_HOME1</text>
<text x="145.3" y="109.6">XTAL_P</text>
<text x="147.3" y="124.8">GND</text>
<text x="157.4" y="124.8">GND</text>
<text x="130.8" y="131.2">GND</text>
</g>
<g font-size="2.3" fill="#000080">
<text x="66.5" y="33.4">U2B</text>
<text x="226.6" y="41.4">C2</text>
<text x="151.6" y="44.6">C5</text>
<text x="151.6" y="47.1">100nF</text>
<text x="226.6" y="43.9">100nF</text>
<text x="204.3" y="49.3">U1</text>
<text x="204.3" y="51.2">TJA1040</text>
<text x="245.6" y="54.7">R1</text>
<text x="245.6" y="57.3">60Ω</text>
<text x="245.6" y="65.5">R2</text>
<text x="272.9" y="64.9">C1</text>
<text x="245.6" y="68.1">60Ω</text>
<text x="272.9" y="67.4">100nF</text>
<text x="144.9" y="103.2">Y1</text>
<text x="144.9" y="105.7">20MHz</text>
<text x="151.6" y="117">C3</text>
<text x="151.6" y="119.5">18pF</text>
<text x="161.8" y="117">C4</text>
<text x="161.8" y="119.5">18pF</text>
<text x="66.5" y="127.4">CY8CKIT-059</text>
<text x="231" y="174.4">Title: Microcontroller</text>
<text x="231" y="179.5">Project: C.A.N.I.S.</text>
<text x="231" y="184.5">State: Production</text>
<text x="251.3" y="184.5">Organization:Embedded Dynamics</text>
<text x="231" y="189.6">Id: ED5</text>
<text x="264" y="189.6">Size:A4</text>
<text x="276.7" y="189.6">Rev: 3</text>
<text x="231" y="194.7">Author: P. Huijser</text>
<text x="251.3" y="194.7">Date: 30-03-26</text>
<text x="270.4" y="194.7">Sheet:2</text>
<text x="280.5" y="194.7">of 2</text>
</g>
</svg>
